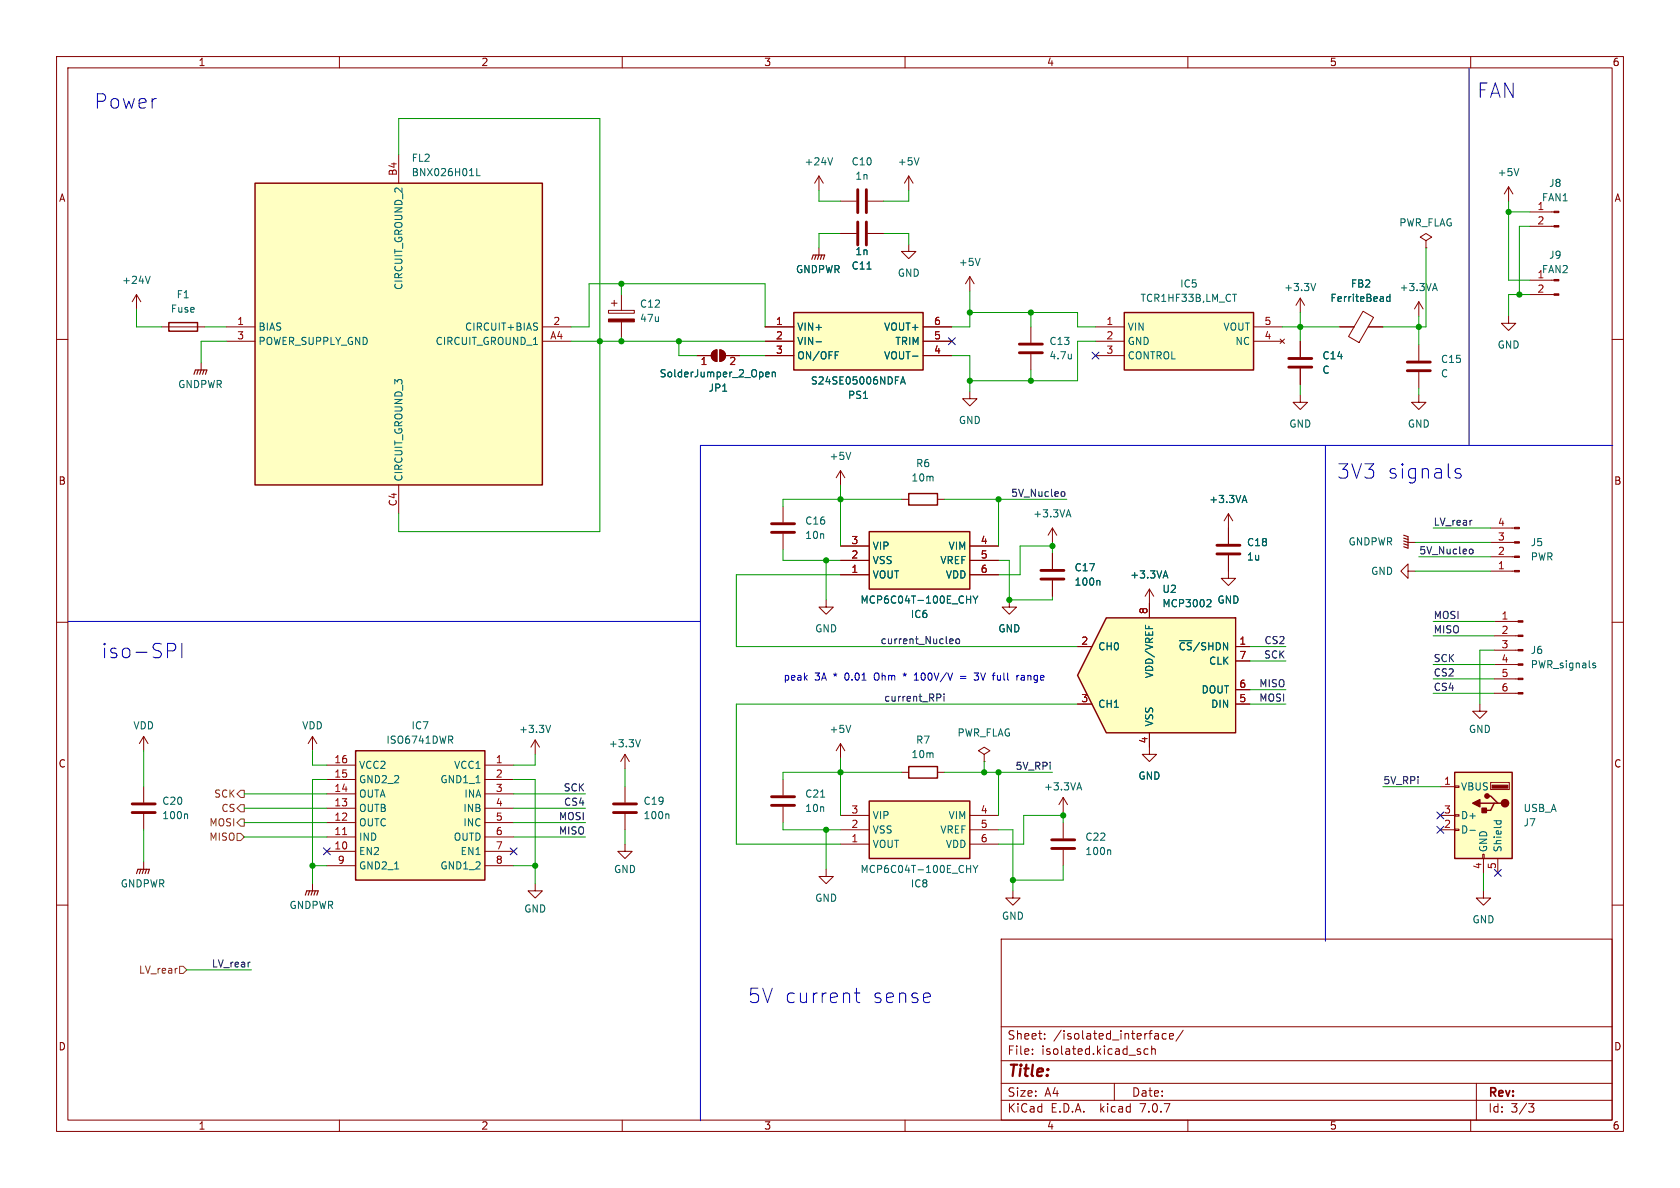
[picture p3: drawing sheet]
<svg xmlns="http://www.w3.org/2000/svg" width="297mm" height="210mm" viewBox="0 0 297 210" stroke-linecap="round" stroke-linejoin="round" font-family="sans-serif">
<g fill="none" stroke="#840000" stroke-width=".18">
<path d="M10 10h277v190h-277zM12 12h273v186h-273zM60 10v2M110 10v2M160 10v2M210 10v2M260 10v2M70.5 27.3v5.1M144.8 31.1l-.8 1.3M144.8 31.1v2.6M144.8 31.1l.7 1.3M148.6 35.6h2.8"/>
<path d="M153.4 35.6h2.8M160.7 31.1l-.8 1.3M160.7 31.1v2.6M160.7 31.1l.7 1.3M266.7 33l-.8 1.3M266.7 33v2.6M266.7 33l.8 1.3M270.5 37.5h4.2M10 60h2M28.6 57.8h7.6M40 57.8h5.1M95.9 57.8h5.1"/>
<path d="M107.6 54.9h4.5v.5h-4.5zM108.1 53.6h1M108.6 53.1v1M109.9 52.1v2.8M109.9 56.9v2.8M135.3 57.8h5M144.8 43.8v1.3M148.6 41.3h2.8M153.4 41.3h2.8M160.7 43.2v1.3h1.2l-1.2 1.2-1.3-1.2h1.3M163.2 57.8h5.1M171.4 48.9l-.7 1.3"/>
<path d="M171.4 48.9v2.5M171.4 48.9l.8 1.3M182.2 57.8v2.8M193.7 57.8h5.1M221.6 57.8h5.1M226.3 59.9l.8 .8M227.1 59.9l-.8 .8M229.9 52.7l-.8 1.3M229.9 52.7v2.5M229.9 52.7l.7 1.3M236.9 57.8h2.5M241 55l1.8 1.1-2.5 4.5-1.9-1.1z"/>
<path d="M241.9 57.8h2.6M250.8 53.3l-.7 1.3M250.8 53.3v2.6M250.8 53.3l.8 1.3M252.1 42.5l1-.6-1-.6-1 .6 1 .6v1.3M252.1 43.8h.1M266.7 55.9v1.3h1.3l-1.3 1.2-1.3-1.2h1.3M270.5 52.1h4.2M270.5 49.5h4.2M270.5 40h4.2M285 60h2M35.6 64.1v1.3"/>
<path d="M40 60.3h5.1M95.9 60.3h5.1M123.2 62.9h2.5M126.1 62.1l.6-.3v2.1a1.02 1.02 0 0 1-.9-.7 1.02 1.02 0 0 1 .3-1.1zM127.3 61.8a1.02 1.02 0 0 1 1 1.1 1.02 1.02 0 0 1-1 1zM128.3 62.9h2.5M135.3 62.9h5M135.3 60.3h5M163.2 62.9h5.1M163.2 60.3h5.1M171.4 69.2v1.3h1.3l-1.3 1.3-1.2-1.3h1.2M182.2 62.6v2.8"/>
<path d="M193.7 62.9h5.1M193.7 60.3h5.1M221.6 60.3h5.1M229.9 69.9v1.2h1.2l-1.2 1.3-1.3-1.3h1.3M229.9 60.3v2.8M229.9 65.2v2.7M250.8 69.9v1.2h1.3l-1.3 1.3-1.2-1.3h1.2M250.8 61v2.8M250.8 65.8v2.8M70.5 85.7v5.1M138.4 89.5v2.8M138.4 94.4v2.8"/>
<path d="M148.6 83.2l-.8 1.3M148.6 83.2v2.5M148.6 83.2l.8 1.3M148.6 99.1h5.1M148.6 96.5h5.1M159.4 88.3h1.3M165.7 88.3h1.3M171.4 99.1h5.1M171.4 96.5h5.1M186.1 93.3l-.8 1.3M186.1 93.3v2.6M186.1 97.8v2.8"/>
<path d="M186.1 93.3l.7 1.3M217.2 98.2v4h-1.3l1.3 1.3 1.2-1.3h-1.2M217.2 90.8v5.3M217.2 90.8l-.8 1.3M217.2 90.8l.7 1.3M248.9 95.9h1.3M263.5 93.3h4.2M263.5 95.9h4.2M263.5 98.4h4.2M10 110h2M146 106v1.3h-1.2l1.2 1.3 1.3-1.3h-1.3M148.6 101.6h5.1"/>
<path d="M171.4 101.6h5.1M178.4 106v1.3h-1.2l1.2 1.3 1.3-1.3h-1.3M186.1 102.6v2.8M263.5 101h4.2M264.2 117.5h4.2M264.2 114.9h4.2M264.2 112.4h4.2M264.2 109.9h4.2M285 110h2M25.4 130.2l-.8 1.2M25.4 130.2v2.5M25.4 139.1v2.8"/>
<path d="M25.4 130.2l.8 1.2M55.2 130.2v2.5M55.2 130.2l-.7 1.2M55.2 130.2l.8 1.2M57.8 135.3h5.1M57.8 137.8h5.1M85.7 135.3h5.1M85.7 137.8h5.1M94.6 130.8l-.7 1.3M94.6 130.8v2.6M94.6 130.8l.8 1.3M110.5 139.1v2.8"/>
<path d="M138.4 137.8v2.8M148.6 131.4v2.6M148.6 131.4l-.8 1.3M148.6 131.4l.8 1.3M159.4 136.5h1.3M165.7 136.5h1.3M174 133.4l1-.7-1-.6-1 .6 1 .7v1.2M174 134.6h.1M203.2 132.1v1.3h-1.3l1.3 1.2 1.3-1.2h-1.3M254.6 139.1h2.6M257.2 138.9h.7v.3h-.7zM263.5 138.3h3.3v1.3h-3.3z"/>
<path d="M264.2 122.6h4.2M264.2 120h4.2M10 160h2M25.4 143.9v2.8M25.4 152.4v1.3M55.2 156.2v1.3M57.8 150.5h5.1M57.8 148h5.1M57.8 145.4h5.1M57.8 142.9h5.1M57.8 140.3h5.1M57.8 153h5.1"/>
<path d="M85.7 150.5h5.1M85.7 148h5.1M85.7 145.4h5.1M85.7 142.9h5.1M85.7 140.3h5.1M85.7 153h5.1M110.5 143.9v2.8M138.4 142.6v2.8M146 153.7v1.2h-1.2l1.2 1.3 1.3-1.3h-1.3M148.6 149.2h5.1M148.6 146.7h5.1M148.6 144.1h5.1"/>
<path d="M171.4 149.2h5.1M171.4 146.7h5.1M171.4 144.1h5.1M179.1 157.5v1.3h-1.3l1.3 1.2 1.2-1.2h-1.2M188 141l-.8 1.2M188 141v2.5M188 145.4v2.8M188 150.2v2.8M188 141l.7 1.2M254.6 146.7h2.6M254.6 144.1h2.6M257.2 146.6h.7v.2h-.7z"/>
<path d="M257.2 144h.7v.3h-.7zM262.1 151h.3v.8h-.3zM262.3 157.5v1.3h1.2l-1.2 1.2-1.3-1.2h1.3M262.3 151.8v2.5M264.8 151.8v2.5M285 160h2M177 166h108v32h-108zM60 198v2M110 198v2M160 198v2M177 194.5h108M177 191.5h108"/>
<path d="M177 187.5h108M177 181.5h108M182.5 186.3v.1M182.5 185.5v.1M184.7 183.6v.1M184.7 182.8v.1M197 191.5v3M203 185.5l-.5-.1-.3 .3v.4l.2 .2h.6M203.6 185.5l.2-.1 .4 .1v.9M203.6 184.9v1.5M204.3 182.7h.3l.2 .2v.8M204.8 183.6l-.5 .1"/>
<path d="M204.8 183.1h-.5M206.2 182.8l-.5-.1-.2 .3v.4l.1 .2h.6M206.7 183.2l.8-.1-.1-.3-.4-.1-.3 .2 .1 .7h.6M209.2 182.1l-1.3 2M210 198v2M260 198v2M261 191.5v6.5M270.2 195.1h1l-.5 .6 .4 .1 .1 .5-.3 .3h-.4"/>
</g>
<g fill="none" stroke="#006464" stroke-width=".18">
<path d="M84.3 29.8v1.3h.6M147.2 27.9l-.4 1.3M162.5 27.9l-.5 1.3M268.5 29.8l-.4 1.3M94.8 57.8l.2 .2-.2 .4M94.9 57.1l.1 .1M153.3 47.6h.7M173.3 45.7l-.5 1.2M217.9 52h.7M232.6 50.1l-.4 1.3M245.7 52v1.3M245.7 52.5l-.3-.1-.3 .3 .1 .5h.5"/>
<path d="M253.4 51h.6M253.7 50.1l.4 1.3M135.4 66.2l.6-.1-.1-.3h-.3l-.2 .2v.6h.5M136.5 65.9l.2-.1h.3l.1 .8M136.5 65.8v.8M144.3 60.4h.9M147.7 62.2h.6M150.4 80l-.4 1.2M159.2 67.9l.4-1.3 .5 1.3M159.3 67.5h.6M161.3 63h1M189.4 62.6v.8"/>
<path d="M189.4 63.3l-.1 .1M188.6 91h.6M188.9 90.1l.4 1.3M219.7 88.5h.6M220 87.6l.4 1.2M170.9 106h.7M171.6 105.4v1.2M172 105.4l.4 .6M172.4 106v.6M172.9 105.4l-.5 .6M194.3 102.6l.2 .2v.6M281.6 117.6l.5 .2v.2l-.4 .1"/>
<path d="M281.6 117.3h.5M79.6 130.8l.4 .6M79.9 130.2l.1 .2-.1 .3M97.3 128.2l-.4 1.3M150.4 128.2l-.4 1.3M190.5 139.3h.6M190.8 138.4l.4 1.2M33 143.9l.2 .2v.6M118.1 143.9l.2 .2v.6M145.1 140.9h.7M170.9 153.6h.7M171.6 153v1.2"/>
<path d="M172 153l.4 .6M172.4 153.6v.6M172.9 153l-.5 .6M196.2 150.2l.2 .2v.7M259.9 146.8h.9M264.1 145.1h1.3M264.6 145.1l-.1 .3M265.3 145.1l.1 .3"/>
</g>
<g fill="none" stroke="#840000" stroke-width=".51">
<path d="M151.6 33.5v4.1M151.6 39.2v4.1M153.2 33.5v4.1M153.2 39.2v4.1M180.2 62.4h4.1M180.2 60.8h4.1M227.8 64.9h4.1M227.8 63.4h4.1M248.8 65.5h4.1M248.8 64h4.1M136.4 94.1h4.1M136.4 92.6h4.1"/>
<path d="M215.1 97.9h4.1M215.1 96.4h4.1M184 102.4h4.1M184 100.8h4.1M23.4 143.6h4M23.4 142.1h4M108.5 143.6h4M108.5 142.1h4M136.4 142.4h4.1M136.4 140.8h4.1M185.9 150h4.1M185.9 148.5h4.1"/>
</g>
<g fill="none" stroke="#840000" stroke-width=".25">
<path d="M45.1 32.4h50.8v53.3h-50.8zM29.8 57h5.1v1.5h-5.1zM140.3 55.2h22.9v10.2h-22.9zM198.8 55.2h22.8v10.2h-22.8zM153.7 94h17.7v10.1h-17.7zM160.7 87.2h5v2.1h-5zM62.9 132.7h22.8v22.9h-22.8zM160.7 135.5h5v2h-5zM257.2 136.5h10.1v15.3h-10.1zM153.7 141.6h17.7v10.2h-17.7zM261.6 142h2.6M262.9 140.7h.6l1.3 1.3h.6"/>
<path d="M264.8 142h-.6l-.7 1.3h-1.2"/>
</g>
<g fill="#ffffc2" stroke="#ffffc2" stroke-width=".18">
<path d="M153.7 141.6h17.7v10.2h-17.7z"/>
<path d="M153.7 94h17.7v10.1h-17.7z"/>
<path d="M198.8 55.2h22.8v10.2h-22.8z"/>
<path d="M45.1 32.4h50.8v53.3h-50.8z"/>
<path d="M140.3 55.2h22.9v10.2h-22.9z"/>
<path d="M62.9 132.7h22.8v22.9h-22.8z"/>
<path d="M257.2 136.5h10.1v15.3h-10.1z"/>
</g>
<g fill="#840000" stroke="#840000" stroke-width=".18">
<path d="M274.7 51.9h.9v.3h-.9z"/>
<path d="M274.7 49.4h.9v.3h-.9z"/>
<path d="M126.1 62.1l.6-.3v2.1a1.02 1.02 0 0 1-.9-.7 1.02 1.02 0 0 1 .3-1.1z"/>
<path d="M127.3 61.8a1.02 1.02 0 0 1 1 1.1 1.02 1.02 0 0 1-1 1z"/>
<path d="M107.6 56.4h4.5v.5h-4.5z"/>
<path d="M267.7 93.2h.9v.3h-.9z"/>
<path d="M267.7 95.8h.9v.2h-.9z"/>
<path d="M267.7 98.3h.9v.3h-.9z"/>
<path d="M267.7 100.8h.9v.3h-.9z"/>
<path d="M268.4 122.4h.8v.3h-.8z"/>
<path d="M268.4 119.9h.8v.2h-.8z"/>
<path d="M268.4 117.3h.8v.3h-.8z"/>
<path d="M268.4 114.8h.8v.3h-.8z"/>
<path d="M268.4 112.3h.8v.2h-.8z"/>
<path d="M268.4 109.7h.8v.3h-.8z"/>
<path d="M263.8 138.8h2.8v.5h-2.8z"/>
<path d="M274.7 39.9h.9v.2h-.9z"/>
<path d="M274.7 37.3h.9v.3h-.9z"/>
</g>
<g fill="none" stroke="#840000" stroke-width=".2">
<path d="M143.5 45.8l.3-.7h2l-.3 .7M144.3 45.1l-.3 .7M144.8 45.1l-.3 .7M145.3 45.1l-.3 .7M34.3 66.2l.2-.8h2.1l-.3 .8M35.1 65.4l-.3 .8M35.6 65.4l-.3 .8M36.1 65.4l-.3 .8M248.2 94.6l.7 .3v2l-.7-.3M248.2 95.1l.7 .3M248.2 95.6l.7 .3M248.2 96.1l.7 .3"/>
<path d="M24.1 154.4l.3-.7h2l-.2 .7M24.9 153.7l-.3 .7M25.4 153.7l-.3 .7M25.9 153.7l-.2 .7M54 158.2l.2-.7h2.1l-.3 .7M54.7 157.5l-.2 .7M55.2 157.5l-.2 .7M55.8 157.5l-.3 .7"/>
</g>
<path d="M60.6 147.5h.7" fill="none" stroke="#a90000" stroke-width=".18"/>
<g fill="#840000" stroke="#840000" stroke-width=".25">
<path d="M260.3 142l1.3-.6v1.2z"/>
<path d="M262 142.9h.8v.7h-.8z"/>
<circle cx="266.1" cy="142" r=".63"/>
<circle cx="262.9" cy="140.7" r=".38"/>
</g>
<path d="M195.6 109.2h22.8v20.3h-22.8l-5.1-10.1z" fill="#ffffc2"/>
<path d="M195.6 109.2h22.8v20.3h-22.8l-5.1-10.1z" fill="none" stroke="#840000" stroke-width=".25"/>
<g fill="none" stroke="#840000" stroke-width=".18">
<path d="M24.1 52.1l-.7 1.2M24.1 52.1v2.5M24.1 52.1l.8 1.2M135.3 57.8h5M148.6 41.3h2.8M153.4 41.3h2.8M163.2 57.8h5.1M236.9 57.8h2.5M241.9 57.8h2.6M123.2 62.9h2.5M128.3 62.9h2.5M135.3 60.3h5"/>
<path d="M135.3 62.9h5M163.2 60.3h5.1M163.2 62.9h5.1M229.9 60.3v2.8M229.9 65.2v2.7M148.6 99.1h5.1M148.6 96.5h5.1M171.4 99.1h5.1M171.4 96.5h5.1M186.1 97.8v2.8M217.2 93.3v2.8M217.2 98.2v2.8"/>
<path d="M148.6 101.6h5.1M171.4 101.6h5.1M186.1 102.6v2.8M190.5 114.3h2.5M203.2 104.1v5.1M203.2 104.1l-.8 1.3M203.2 104.1l.8 1.3M218.4 114.3h2.6M218.4 116.8h2.6M248.9 101v-1.3l-1.3 1.3 1.3 1.2v-1.2h1.3M110.5 133.4l-.8 1.2M110.5 133.4v2.5"/>
<path d="M110.5 133.4l.8 1.2M190.5 124.5h2.5M203.2 129.5v2.6M218.4 124.5h2.6M218.4 121.9h2.6M261.6 124.5v1.2h1.3l-1.3 1.3-1.3-1.3h1.3M94.6 156.2v1.3h1.3l-1.3 1.3-1.3-1.3h1.3M110.5 149.2v1.3h1.3l-1.3 1.3-1.3-1.3h1.3"/>
</g>
<g fill="none" stroke="#006464" stroke-width=".18">
<path d="M26.5 48.8l-.4 1.3M153.3 47.6h.7M245.7 52v1.3M245.7 52.5l-.3-.1-.3 .3 .1 .5h.5M135.4 66.2l.6-.1-.1-.3h-.3l-.2 .2v.6h.5M136.5 65.9l.2-.1h.3l.1 .8M136.5 65.8v.8M144.3 60.4h.9M147.7 62.2h.6M159.2 67.9l.4-1.3 .5 1.3M159.3 67.5h.6M161.3 63h1"/>
<path d="M219.7 88.5h.6M220 87.6l.4 1.2M170.9 106h.7M171.6 105.4v1.2M172 105.4l.4 .6M172.4 106v.6M172.9 105.4l-.5 .6M194.3 102.6l.2 .2v.6M205.7 101.8h.6M206 100.9l.5 1.3M213.5 106l.5 .1 .1 .3-.8 .9h.8M113.2 130.8l-.4 1.2"/>
</g>
<path d="M41.9 140.3l.6-.6h.7v1.3h-.7zM41.9 147.3h.6l.7 .7-.7 .6h-.6zM41.9 145.4l.6-.6h.7v1.3h-.7zM42.5 142.2h.7v1.3h-.7l-.6-.6zM31.7 170.8h.7l.6 .7-.6 .6h-.7z" fill="none" stroke="#725600" stroke-width=".18"/>
<path d="M187.8 86.9l.3 .1 .2 .1-.1 .5-.4 .2M260 97.1h.3l.1 .2v.5l-.4 .1M168.1 112.9l.3 .1 .1 .2-.6 .2M168.4 113.7l-.3 .1M169 113.1l.2-.2 .4 .2v.4l-.1 .2-.3 .1-.2-.1zM165.6 122.7h.5l.2 .2-.1 .4h-.6M166.9 122.7v.1M166.9 123.1v.8" fill="none" stroke="#0f0f0f" stroke-width=".18"/>
<g fill="none" stroke="#0000c2" stroke-width=".18">
<path d="M259.7 12.1v66.6M234.3 78.7v87.7M285.1 78.7h-161.3v119.4M258.2 82.9l-.6-.1-.4 .4 .2 .4 .8 .2 .1 .2-.1 .4-.2 .1-.8-.1M12.1 109.9h111.7M29.6 113.7h1a.69 .69 0 0 1 .5 .7 .69 .69 0 0 1-.5 .7h-1M32.2 113.7v2.6M159.6 119.1l.3 .2-.1 .2M161.6 119.3l.4-.3v1.2M169.8 119.6h1M169.8 119.9h1M172.2 119h.8l-.4 .5h.3l.1 .2"/>
<path d="M173 120l-.2 .2h-.4M176.3 119.4v.7l.2 .1M180.1 119.4l-.3 .2M180.9 119.4l-.3 .1M181 119.8h-.3l-.2 .1 .1 .3h.4M161.6 120.2h.8M151 175.5h1M151.4 174.7v2.2l.1 .2 .5 .1"/>
</g>
<g fill="none" stroke="#009600" stroke-width=".18">
<path d="M70.5 27.3v-6.3h35.5v73h-35.5v-3.2M144.8 33.7v1.9h3.8M160.7 33.7v1.9h-4.5M266.7 35.6v13.9h3.8M266.7 37.5h3.8M24.1 54.6v3.2h4.5M36.2 57.8h3.8M101 57.8h3.1v-7.6h31.2v7.6M109.9 50.2v1.9M109.9 59.7v.6M148.6 41.3h-3.8v2.5M156.2 41.3h4.5v1.9"/>
<path d="M171.4 51.4v6.4h-3.1M171.4 55.2h19.1v2.6h3.2M182.2 55.2v2.6M226.7 57.8h10.2M229.9 55.2v5.1M250.8 55.9v5.1M252.1 43.8v14h-7.6M270.5 52.1h-3.8v3.8M270.5 40h-1.9v12.1M40 60.3h-4.4v3.8M101 60.3h34.3M120 60.3v2.6h3.2"/>
<path d="M130.8 62.9h4.5M168.3 62.9h3.1v6.3M182.2 65.4v1.9M193.7 60.3h-3.2v7h-19.1M229.9 67.9v2M250.8 68.6v1.3M138.4 97.2v1.9h10.2M146 99.1v6.9M148.6 85.7v10.8M159.4 88.3h-21v1.2M167 88.3h21.6M176.5 99.1h1.9v6.9h7.7v-.6"/>
<path d="M176.5 88.3v8.2M186.1 96.5h-5.8v5.1h-3.8M186.1 95.9v1.9M250.2 95.9h13.3M250.8 98.4h12.7M253.4 93.3h10.1M148.6 101.6h-18.4v12.7h60.3M221 116.8h6.3M221 114.3h6.3M250.2 101h13.3M253.4 117.5h10.8M253.4 109.9h10.8"/>
<path d="M253.4 112.4h10.8M264.2 114.9h-2.6v9.6M25.4 132.7v6.4M55.2 132.7v2.6h2.6M57.8 137.8h-2.6v18.4M90.8 137.8h3.8v18.4M94.6 133.4v1.9h-3.8M110.5 135.9v3.2M148.6 134v10.1M159.4 136.5h-21v1.3M167 136.5h19.1M174 134.6v1.9"/>
<path d="M176.5 136.5v7.6M190.5 124.5h-60.3v24.7h18.4M221 124.5h6.3M221 121.9h6.3M244.5 139.1h10.1M253.4 120h10.8M253.4 122.6h10.8M25.4 146.7v5.7M43.2 145.4h14.6M43.2 148h14.6M43.2 142.9h14.6M43.2 140.3h14.6"/>
<path d="M55.2 153h2.6M90.8 145.4h12.7M90.8 148h12.7M90.8 142.9h12.7M90.8 153h3.8M90.8 140.3h12.7M110.5 146.7v2.5M138.4 145.4v1.3h10.2M146 146.7v7M176.5 146.7h2.6v10.8M188 144.1h-7v5.1h-4.5M188 143.5v1.9"/>
<path d="M188 153v2.6h-8.9M262.3 154.3v3.2M33 171.5h11.4"/>
</g>
<g fill="none" stroke="#000084" stroke-width=".18">
<path d="M167.7 59.7l1.2 1.2M168.9 59.7l-1.2 1.2M193.1 62.3l1.2 1.2M194.3 62.3l-1.2 1.2M57.2 149.9l1.2 1.2M58.4 149.9l-1.2 1.2M90.2 149.9l1.2 1.2M91.4 149.9l-1.2 1.2M254 143.5l1.2 1.3M254 146.1l1.2 1.2M255.2 143.5l-1.2 1.3M255.2 146.1l-1.2 1.2"/>
<path d="M264.2 153.7l1.2 1.2M265.4 153.7l-1.2 1.2"/>
</g>
<g fill="#009600" stroke="#009600" stroke-width=".18">
<circle cx="174" cy="136.5" r=".46"/>
<circle cx="176.5" cy="136.5" r=".46"/>
<circle cx="179.1" cy="155.6" r=".46"/>
<circle cx="188" cy="144.1" r=".46"/>
<circle cx="148.6" cy="136.5" r=".46"/>
<circle cx="171.4" cy="67.3" r=".46"/>
<circle cx="176.5" cy="88.3" r=".46"/>
<circle cx="171.4" cy="55.2" r=".46"/>
<circle cx="229.9" cy="57.8" r=".46"/>
<circle cx="182.2" cy="55.2" r=".46"/>
<circle cx="268.6" cy="52.1" r=".46"/>
<circle cx="182.2" cy="67.3" r=".46"/>
<circle cx="266.7" cy="37.5" r=".46"/>
<circle cx="250.8" cy="57.8" r=".46"/>
<circle cx="178.4" cy="106" r=".46"/>
<circle cx="186.1" cy="96.5" r=".46"/>
<circle cx="146" cy="99.1" r=".46"/>
<circle cx="146" cy="146.7" r=".46"/>
<circle cx="148.6" cy="88.3" r=".46"/>
<circle cx="120" cy="60.3" r=".46"/>
<circle cx="109.9" cy="60.3" r=".46"/>
<circle cx="106" cy="60.3" r=".46"/>
<circle cx="109.9" cy="50.2" r=".46"/>
<circle cx="94.6" cy="153" r=".46"/>
<circle cx="55.2" cy="153" r=".46"/>
</g>
<g font-size="3.5" fill="#0000c2">
<text x="261" y="17.5">FAN</text>
<text x="16.5" y="19.4">Power</text>
<text x="236.2" y="84.8">3V3</text>
<text x="245.1" y="84.8">signals</text>
<text x="17.8" y="116.6">iso-SPI</text>
<text x="132.1" y="177.6">5V current</text>
<text x="154" y="177.6">sense</text>
</g>
<text font-size="2.8" fill="#840000" x="178" y="190.9">Title:</text>
<g font-size="2.1" fill="#840000">
<text x="178" y="184">Sheet:</text>
<text x="186.2" y="184">/isolated_interface/</text>
<text x="178" y="186.7">File:</text>
<text x="184.1" y="186.7">isolated.kicad_sch</text>
<text x="178" y="196.9">KiCad</text>
<text x="178" y="194.1">Size:</text>
<text x="184.7" y="194.1">A4</text>
<text x="185.7" y="196.9">E.D.A.</text>
<text x="194.6" y="196.9">kicad</text>
<text x="200" y="194.1">Date:</text>
<text x="201.8" y="196.9">7.0.7</text>
<text x="263" y="194.3">Rev:</text>
<text x="263" y="196.9">Id:</text>
<text x="267.1" y="196.9">3/3</text>
</g>
<g font-size="1.8" fill="#840000">
<text x="35" y="11.9">1</text>
<text x="85" y="11.9">2</text>
<text x="135" y="11.9">3</text>
<text x="185" y="11.9">4</text>
<text x="235" y="11.9">5</text>
<text x="285" y="11.9">6</text>
<text x="10.3" y="35.9">A</text>
<text x="285.3" y="35.9">A</text>
<text x="10.3" y="85.9">B</text>
<text x="285.3" y="85.9">B</text>
<text x="10.3" y="135.9">C</text>
<text x="285.3" y="135.9">C</text>
<text x="10.3" y="185.9">D</text>
<text x="285.3" y="185.9">D</text>
<text x="35" y="199.9">1</text>
<text x="85" y="199.9">2</text>
<text x="135" y="199.9">3</text>
<text x="185" y="199.9">4</text>
<text x="235" y="199.9">5</text>
<text x="285" y="199.9">6</text>
</g>
<g font-size="1.8" fill="#006464">
<text x="72.7" y="28.8">FL2</text>
<text x="142.1" y="29.4">+24V</text>
<text x="150.5" y="29.4">C10</text>
<text x="158.6" y="29.4">+5V</text>
<text x="72.7" y="31.3">BNX026H01L</text>
<text x="151.1" y="32">1n</text>
<text x="264.7" y="31.3">+5V</text>
<text x="272.5" y="35.8">FAN1</text>
<text x="273.8" y="33.2">J8</text>
<text x="247.3" y="40.2">PWR_FLAG</text>
<text x="150.5" y="47.9">C11</text>
<text x="151.1" y="45.3">1n</text>
<text x="169.4" y="47.2">+5V</text>
<text x="273.8" y="45.9">J9</text>
<text x="21.5" y="50.4">+24V</text>
<text x="31.1" y="52.9">F1</text>
<text x="71.3" y="51.4" transform="rotate(-90 71.3 51.4)">CIRCUIT_GROUND_2</text>
<text x="140.6" y="48.5">GNDPWR</text>
<text x="158.6" y="49.1">GND</text>
<text x="201.5" y="53.6">TCR1HF33B,LM_CT</text>
<text x="208.5" y="51">IC5</text>
<text x="226.9" y="51.7">+3.3V</text>
<text x="235.1" y="53.6">FerriteBead</text>
<text x="238.7" y="51">FB2</text>
<text x="247.3" y="51.7">+3.3VA</text>
<text x="272.5" y="48.5">FAN2</text>
<text x="30.1" y="55.5">Fuse</text>
<text x="45.6" y="58.6">BIAS</text>
<text x="82.1" y="58.6">CIRCUIT+BIAS</text>
<text x="113" y="54.6">C12</text>
<text x="113" y="57.1">47u</text>
<text x="140.8" y="58.6">VIN+</text>
<text x="156.2" y="58.6">VOUT+</text>
<text x="199.3" y="58.6">VIN</text>
<text x="216.2" y="58.6">VOUT</text>
<text x="45.6" y="61.2">POWER_SUPPLY_GND</text>
<text x="76.9" y="61.2">CIRCUIT_GROUND_1</text>
<text x="140.8" y="61.2">VIN-</text>
<text x="140.8" y="63.7">ON/OFF</text>
<text x="156.2" y="63.7">VOUT-</text>
<text x="158.2" y="61.2">TRIM</text>
<text x="185.4" y="61.2">C13</text>
<text x="185.4" y="63.7">4.7u</text>
<text x="199.3" y="61.2">GND</text>
<text x="199.3" y="63.7">CONTROL</text>
<text x="218.3" y="61.2">NC</text>
<text x="233.7" y="63.7">C14</text>
<text x="254.6" y="64.4">C15</text>
<text x="264.7" y="61.8">GND</text>
<text x="31.4" y="68.8">GNDPWR</text>
<text x="116.5" y="66.9">SolderJumper_2_Open</text>
<text x="125.2" y="69.4">JP1</text>
<text x="143.3" y="68.2">S24SE05006NDFA</text>
<text x="149.8" y="70.7">PS1</text>
<text x="233.7" y="66.3">C</text>
<text x="254.6" y="66.9">C</text>
<text x="169.4" y="75.2">GND</text>
<text x="227.8" y="75.8">GND</text>
<text x="248.8" y="75.8">GND</text>
<text x="146.6" y="81.5">+5V</text>
<text x="161.9" y="82.8">R6</text>
<text x="71.3" y="85.2" transform="rotate(-90 71.3 85.2)">CIRCUIT_GROUND_3</text>
<text x="161" y="85.3">10m</text>
<text x="213.7" y="89.1">+3.3VA</text>
<text x="142.2" y="92.9">C16</text>
<text x="142.2" y="95.5">10n</text>
<text x="182.6" y="91.7">+3.3VA</text>
<text x="154.2" y="99.9">VSS</text>
<text x="154.2" y="97.4">VIP</text>
<text x="166.1" y="99.9">VREF</text>
<text x="167.6" y="97.4">VIM</text>
<text x="189.9" y="101.2">C17</text>
<text x="220.4" y="99.3">1u</text>
<text x="220.4" y="96.7">C18</text>
<text x="238.3" y="96.6">GNDPWR</text>
<text x="242.3" y="101.8">GND</text>
<text x="270.5" y="96.7">J5</text>
<text x="270.5" y="99.3">PWR</text>
<text x="152" y="106.9">MCP6C04T-100E_CHY</text>
<text x="154.2" y="102.5">VOUT</text>
<text x="167.1" y="102.5">VDD</text>
<text x="189.9" y="103.7">100n</text>
<text x="199.7" y="102.5">+3.3VA</text>
<text x="205.4" y="105">U2</text>
<text x="205.4" y="107.5">MCP3002</text>
<text x="215.1" y="106.9">GND</text>
<text x="144" y="112">GND</text>
<text x="160.9" y="109.4">IC6</text>
<text x="176.4" y="112">GND</text>
<text x="194.1" y="115.2">CH0</text>
<text x="204.1" y="120" transform="rotate(-90 204.1 120)">VDD/VREF</text>
<text x="208.3" y="115.2">~{CS}/SHDN</text>
<text x="213.7" y="117.7">CLK</text>
<text x="270.5" y="115.8">J6</text>
<text x="270.5" y="118.3">PWR_signals</text>
<text x="194.1" y="125.3">CH1</text>
<text x="212.3" y="122.8">DOUT</text>
<text x="214" y="125.3">DIN</text>
<text x="23.5" y="129.1">VDD</text>
<text x="53.3" y="129.1">VDD</text>
<text x="68.2" y="131.7">ISO6741DWR</text>
<text x="72.7" y="129.1">IC7</text>
<text x="91.7" y="129.8">+3.3V</text>
<text x="146.6" y="129.8">+5V</text>
<text x="161.9" y="131.7">R7</text>
<text x="169.2" y="130.4">PWR_FLAG</text>
<text x="204.1" y="128.5" transform="rotate(-90 204.1 128.5)">VSS</text>
<text x="259.6" y="129.8">GND</text>
<text x="63.4" y="136.1">VCC2</text>
<text x="80.2" y="136.1">VCC1</text>
<text x="107.5" y="132.3">+3.3V</text>
<text x="161" y="134.2">10m</text>
<text x="28.6" y="142.5">C20</text>
<text x="63.4" y="143.7">OUTB</text>
<text x="63.4" y="141.2">OUTA</text>
<text x="63.4" y="138.7">GND2_2</text>
<text x="77.8" y="138.7">GND1_1</text>
<text x="81.8" y="143.7">INB</text>
<text x="82" y="141.2">INA</text>
<text x="113.7" y="142.5">C19</text>
<text x="142.2" y="141.2">C21</text>
<text x="142.2" y="143.7">10n</text>
<text x="184.5" y="139.9">+3.3VA</text>
<text x="201.2" y="138">GND</text>
<text x="258.2" y="139.9">VBUS</text>
<text x="269.3" y="143.7">USB_A</text>
<text x="28.6" y="145">100n</text>
<text x="63.4" y="148.8">IND</text>
<text x="63.4" y="146.3">OUTC</text>
<text x="80.1" y="148.8">OUTD</text>
<text x="81.8" y="146.3">INC</text>
<text x="113.7" y="145">100n</text>
<text x="154.2" y="147.5">VSS</text>
<text x="154.2" y="145">VIP</text>
<text x="166.1" y="147.5">VREF</text>
<text x="167.6" y="145">VIM</text>
<text x="191.8" y="148.8">C22</text>
<text x="258.2" y="147.5">D-</text>
<text x="258.2" y="145">D+</text>
<text x="269.3" y="146.3">J7</text>
<text x="63.4" y="151.4">EN2</text>
<text x="63.4" y="153.9">GND2_1</text>
<text x="77.8" y="153.9">GND1_2</text>
<text x="81.3" y="151.4">EN1</text>
<text x="108.5" y="154.5">GND</text>
<text x="152" y="154.5">MCP6C04T-100E_CHY</text>
<text x="154.2" y="150.1">VOUT</text>
<text x="167.1" y="150.1">VDD</text>
<text x="191.8" y="151.4">100n</text>
<text x="263.1" y="150.7" transform="rotate(-90 263.1 150.7)">GND</text>
<text x="265.7" y="150.7" transform="rotate(-90 265.7 150.7)">Shield</text>
<text x="21.2" y="157.1">GNDPWR</text>
<text x="51.1" y="160.9">GNDPWR</text>
<text x="92.6" y="161.5">GND</text>
<text x="144" y="159.6">GND</text>
<text x="160.9" y="157.1">IC8</text>
<text x="177" y="162.8">GND</text>
<text x="260.2" y="163.4">GND</text>
</g>
<g font-size="1.8" fill="#a90000">
<text x="70.2" y="31.2" transform="rotate(-90 70.2 31.2)">B4</text>
<text x="271.7" y="37.2">1</text>
<text x="271.7" y="39.8">2</text>
<text x="271.7" y="49.3">1</text>
<text x="271.7" y="51.8">2</text>
<text x="41.8" y="57.5">1</text>
<text x="97.7" y="57.5">2</text>
<text x="137.1" y="57.5">1</text>
<text x="165" y="57.5">6</text>
<text x="195.5" y="57.5">1</text>
<text x="223.4" y="57.5">5</text>
<text x="41.8" y="60.1">3</text>
<text x="97.2" y="60.1">A4</text>
<text x="123.8" y="64.8">1</text>
<text x="128.8" y="64.8">2</text>
<text x="137.1" y="60.1">2</text>
<text x="137.1" y="62.6">3</text>
<text x="165" y="62.6">4</text>
<text x="165" y="60.1">5</text>
<text x="195.5" y="60.1">2</text>
<text x="195.5" y="62.6">3</text>
<text x="223.4" y="60.1">4</text>
<text x="70.2" y="89.6" transform="rotate(-90 70.2 89.6)">C4</text>
<text x="264.7" y="95.6">3</text>
<text x="264.7" y="93.1">4</text>
<text x="150.4" y="101.3">1</text>
<text x="150.4" y="98.8">2</text>
<text x="150.4" y="96.3">3</text>
<text x="173.3" y="96.3">4</text>
<text x="173.3" y="98.8">5</text>
<text x="173.3" y="101.3">6</text>
<text x="264.7" y="100.7">1</text>
<text x="264.7" y="98.2">2</text>
<text x="202.9" y="108.7" transform="rotate(-90 202.9 108.7)">8</text>
<text x="265.4" y="109.6">1</text>
<text x="265.4" y="112.1">2</text>
<text x="191.1" y="114">2</text>
<text x="219" y="114">1</text>
<text x="219" y="116.6">7</text>
<text x="265.4" y="114.7">3</text>
<text x="265.4" y="117.2">4</text>
<text x="265.4" y="119.8">5</text>
<text x="191.1" y="124.2">3</text>
<text x="219" y="124.2">5</text>
<text x="219" y="121.7">6</text>
<text x="265.4" y="122.3">6</text>
<text x="202.9" y="131.5" transform="rotate(-90 202.9 131.5)">4</text>
<text x="59" y="137.5">15</text>
<text x="59" y="135">16</text>
<text x="87.6" y="135">1</text>
<text x="87.6" y="137.5">2</text>
<text x="59" y="142.6">13</text>
<text x="59" y="140.1">14</text>
<text x="87.6" y="140.1">3</text>
<text x="87.6" y="142.6">4</text>
<text x="150.4" y="143.9">3</text>
<text x="173.3" y="143.9">4</text>
<text x="255.2" y="138.8">1</text>
<text x="255.2" y="143.9">3</text>
<text x="59" y="147.7">11</text>
<text x="59" y="145.2">12</text>
<text x="87.6" y="145.2">5</text>
<text x="87.6" y="147.7">6</text>
<text x="150.4" y="149">1</text>
<text x="150.4" y="146.4">2</text>
<text x="173.3" y="146.4">5</text>
<text x="173.3" y="149">6</text>
<text x="255.2" y="146.4">2</text>
<text x="59" y="150.2">10</text>
<text x="59.6" y="152.8">9</text>
<text x="87.6" y="150.2">7</text>
<text x="87.6" y="152.8">8</text>
<text x="262" y="153.7" transform="rotate(-90 262 153.7)">4</text>
<text x="264.5" y="153.7" transform="rotate(-90 264.5 153.7)">5</text>
</g>
<g font-size="1.8" fill="#0f0f0f">
<text x="178.7" y="87.9">5V_Nucleo</text>
<text x="253.4" y="93">LV_rear</text>
<text x="250.8" y="98.1">5V_Nucleo</text>
<text x="155.6" y="114">current_Nucleo</text>
<text x="223.4" y="114">CS2</text>
<text x="253.4" y="112">MISO</text>
<text x="253.4" y="109.5">MOSI</text>
<text x="223.4" y="116.5">SCK</text>
<text x="253.4" y="117.1">SCK</text>
<text x="253.4" y="119.7">CS2</text>
<text x="156.2" y="124.1">current_RPi</text>
<text x="222.5" y="124.1">MOSI</text>
<text x="222.5" y="121.6">MISO</text>
<text x="253.4" y="122.2">CS4</text>
<text x="179.4" y="136.2">5V_RPi</text>
<text x="99.6" y="140">SCK</text>
<text x="99.6" y="142.5">CS4</text>
<text x="244.5" y="138.7">5V_RPi</text>
<text x="98.7" y="145.1">MOSI</text>
<text x="98.7" y="147.6">MISO</text>
<text x="37.4" y="171.1">LV_rear</text>
</g>
<g font-size="1.8" fill="#0000c2">
<text x="138.4" y="120.4">peak</text>
<text x="144" y="120.4">3A</text>
<text x="147.5" y="120.4">*</text>
<text x="149.6" y="120.4">0.01</text>
<text x="155" y="120.4">Ohm</text>
<text x="160.4" y="120.4">*</text>
<text x="162.5" y="120.4">100V/V</text>
<text x="170.8" y="120.4">=</text>
<text x="173.6" y="120.4">3V</text>
<text x="177" y="120.4">full</text>
<text x="181.4" y="120.4">range</text>
</g>
<g font-size="1.8" fill="#725600">
<text x="37.8" y="141.2">SCK</text>
<text x="39" y="143.7">CS</text>
<text x="36.9" y="148.8">MISO</text>
<text x="36.9" y="146.3">MOSI</text>
<text x="24.5" y="172.3">LV_rear</text>
</g>
</svg>
